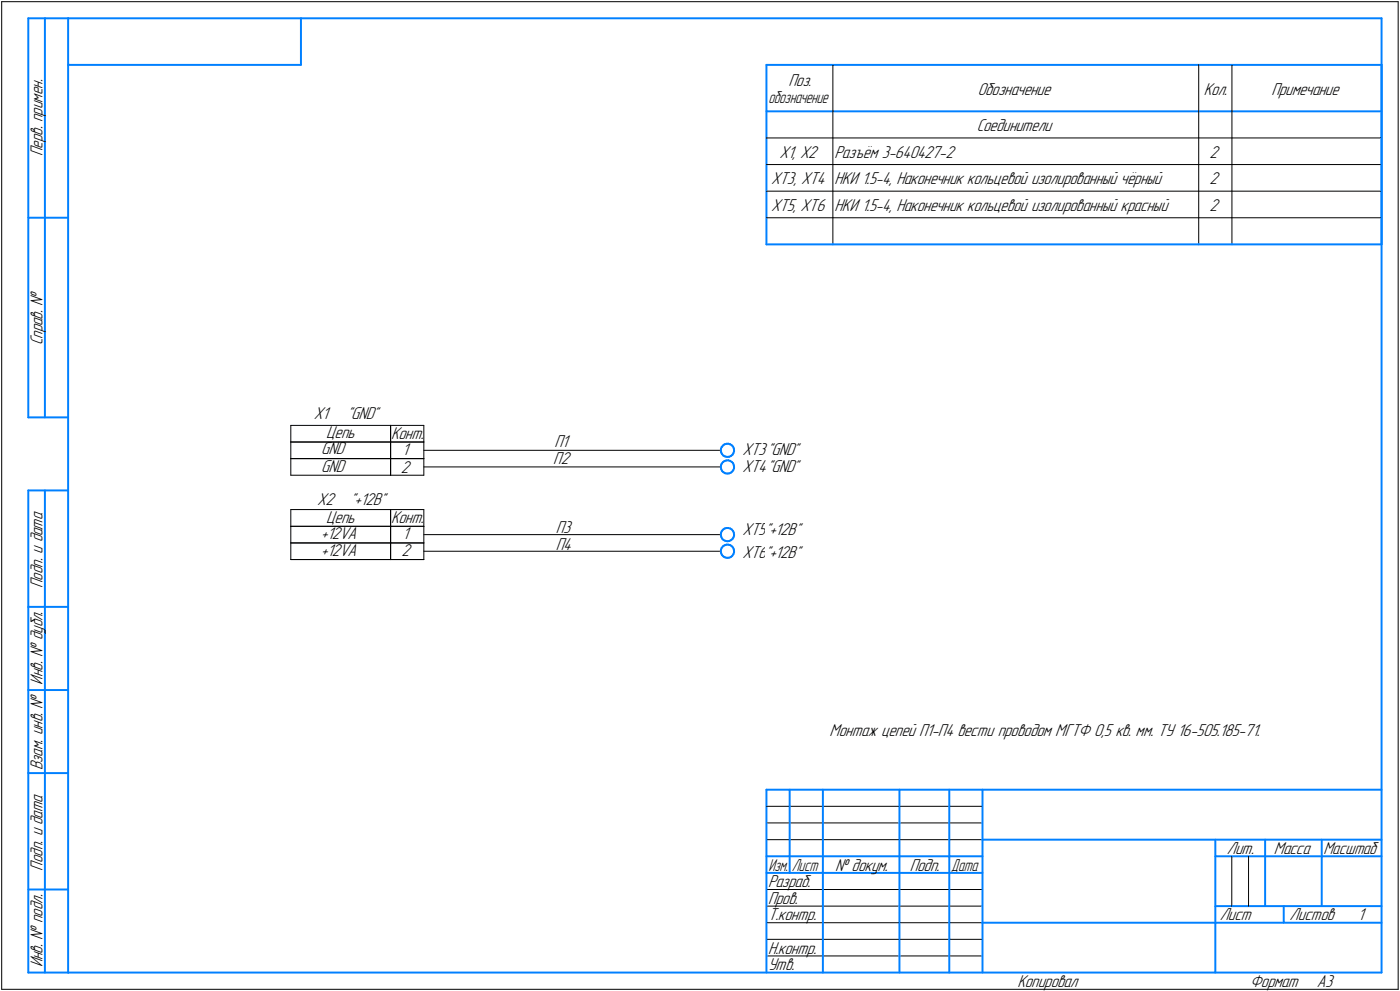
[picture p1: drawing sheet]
<svg xmlns="http://www.w3.org/2000/svg" width="421mm" height="298mm" viewBox="0 0 421 298" stroke-linecap="round" stroke-linejoin="round" font-family="sans-serif">
<g fill="none" stroke="#0080ff" stroke-width=".59">
<path d="M8.5 5.5v120zM8.5 5.5h12zM13.5 5.5v120zM20.5 5.5v287zM20.5 5.5h395zM20.5 19.5h70zM90.5 5.5v14zM230.5 19.5h185zM230.5 19.5v54zM415.5 19.5v54zM415.5 5.5v287zM230.5 33.5h185z"/>
<path d="M8.5 65.5h12zM230.5 73.5h20zM250.5 73.5h110zM360.5 73.5h10zM370.5 73.5h45zM8.5 125.5h12zM216.8 135.6l.1 .5zM216.8 135v.6zM216.8 140v.5zM216.9 136.1l.3 .5zM217 134.5l-.2 .5zM217 139.4l-.2 .6z"/>
<path d="M217.2 136.6l.4 .4zM217.4 134l.5-.4zM217.4 134l-.4 .5zM217.4 139l.5-.4zM217.4 139l-.4 .4zM217.6 137l.5 .3zM217.9 133.6l.5-.1zM217.9 138.6l.5-.1zM218.1 137.3l.6 .1zM218.4 133.5l.6-.1zM218.4 138.5l.6-.1zM218.7 137.4h.5z"/>
<path d="M219 133.4l.6 .2zM219 138.4l.6 .2zM219.2 137.4l.6-.2zM219.6 133.6l.4 .3zM219.6 138.6l.4 .3zM219.8 137.2l.5-.4zM220 133.9l.5 .4zM220 138.9l.5 .4zM220.5 134.3l.2 .5zM220.5 139.3l.2 .6zM220.6 136.3l-.3 .5zM220.7 134.8l.1 .6z"/>
<path d="M220.7 139.9l.1 .5zM220.8 135.8l-.2 .5zM220.8 135.4v.4zM8.5 147.5v145zM8.5 147.5h12zM13.5 147.5v145zM216.8 140.5l.1 .6zM216.9 141.1l.3 .5zM217 159.8l-.2 .5zM217.2 141.6l.4 .4zM217.4 159.3l.5-.3zM217.4 159.3l-.4 .5z"/>
<path d="M217.6 142l.5 .3zM217.9 159l.5-.2zM218.1 142.3l.6 .1zM218.4 158.8h.6zM218.7 142.4h.5zM219 158.8l.6 .1zM219.2 142.4l.6-.2zM219.6 158.9l.4 .3zM219.8 142.2l.5-.4zM220 159.2l.5 .5zM220.5 159.7l.2 .5zM220.6 141.3l-.3 .5z"/>
<path d="M220.8 140.8l-.2 .5zM220.8 140.4v.4zM216.8 160.9l.1 .6zM216.8 165.9l.1 .6zM216.8 160.3v.6zM216.8 165.3v.6zM216.9 161.5l.3 .5zM216.9 166.5l.3 .5zM217 164.8l-.2 .5zM217.2 162l.4 .4zM217.2 167l.4 .4zM217.4 164.3l.5-.3z"/>
<path d="M217.4 164.3l-.4 .5zM217.6 162.4l.5 .2zM217.6 167.4l.5 .2zM217.9 164l.5-.2zM218.1 162.6l.6 .2zM218.1 167.6l.6 .2zM218.4 163.8h.6zM218.7 162.8l.5-.1zM218.7 167.8l.5-.1zM219 163.8l.6 .1zM219.2 162.7l.6-.2zM219.2 167.7l.6-.2z"/>
<path d="M219.6 163.9l.4 .4zM219.8 162.5l.5-.4zM219.8 167.5l.5-.4zM220 164.3l.5 .4zM220.5 164.7l.2 .5zM220.6 161.7l-.3 .4zM220.6 166.7l-.3 .4zM220.7 160.2l.1 .6zM220.7 165.2l.1 .6zM220.8 161.1l-.2 .6zM220.8 160.8v.3zM220.8 166.1l-.2 .6z"/>
<path d="M220.8 165.8v.3zM8.5 182.5h12zM8.5 207.5h12zM8.5 232.5h12zM230.5 237.5h185zM230.5 237.5v55zM237.5 237.5v25zM247.5 237.5v55zM270.5 237.5v55zM285.5 237.5v55zM295.5 237.5v55zM230.5 257.5h65z"/>
<path d="M295.5 252.5h120zM365.5 252.5v40zM365.5 257.5h15zM380.5 252.5v20zM380.5 257.5h35zM397.5 252.5v20zM8.5 267.5h12zM230.5 262.5h65zM295.5 277.5h70zM365.5 277.5h50zM365.5 272.5h50zM386.1 272.5v5z"/>
<path d="M8.5 292.5h12zM20.5 292.5h395z"/>
</g>
<g fill="none" stroke="#000" stroke-width=".3">
<path d="M.5 .5v297zM.5 .5h420zM250.5 19.5v54zM360.5 19.5v54zM370.5 19.5v54zM420.5 .5v297zM230.5 41.5h20zM230.5 57.5h20zM230.5 49.5h20zM250.5 41.5h110zM250.5 57.5h110zM250.5 49.5h110z"/>
<path d="M360.5 41.5h10zM360.5 57.5h10zM360.5 49.5h10zM370.5 41.5h45zM370.5 57.5h45zM370.5 49.5h45zM230.5 65.5h20zM250.5 65.5h110zM360.5 65.5h10zM370.5 65.5h45zM87.5 132.9h30zM87.5 137.9h30z"/>
<path d="M87.5 132.9v5zM87.5 127.9h30zM87.5 127.9v5zM87.5 137.9v5zM117.5 132.9v5zM117.5 132.9h10zM117.5 137.9h10zM117.5 127.9v5zM117.5 127.9h10zM117.5 137.9v5zM127.5 132.9v5zM127.5 127.9v5z"/>
<path d="M127.5 137.9v5zM127.5 135.4h89.3zM87.5 142.9h30zM87.5 158.3h30zM87.5 158.3v5zM87.5 153.2h30zM87.5 153.2v5.1zM117.5 142.9h10zM117.5 158.3v5zM117.5 158.3h10zM117.5 153.2v5.1zM117.5 153.2h10z"/>
<path d="M127.5 140.4h89.3zM127.5 158.3v5zM127.5 153.2v5.1zM87.5 163.3h30zM87.5 168.3h30zM87.5 163.3v5zM117.5 163.3h10zM117.5 163.3v5zM117.5 168.3h10zM127.5 163.3v5zM127.5 160.8h89.3zM127.5 165.8h89.3z"/>
<path d="M230.5 247.5h65zM230.5 252.5h65zM230.5 242.5h65zM370.5 257.5v15zM375.5 257.5v15zM230.5 267.5h65zM230.5 272.5h65zM230.5 277.5h65zM.5 297.5h420zM230.5 282.5h65zM230.5 287.5h65z"/>
</g>
<g fill="#fff" stroke="#fff" stroke-width=".3">
<path d="M223.3 156.7h7.9zM223.3 156.8h7.9zM223.3 156.8h7.9zM223.3 156.8h7.9zM223.3 156.9h7.9zM223.3 156.9h7.9zM223.3 157h7.9zM223.3 157h7.9zM223.3 157.1h7.9zM223.3 157.1h7.9zM223.3 157.1h7.9zM223.3 157.2h7.9zM223.3 157.2h7.9zM223.3 157.3h7.9zM223.3 157.3h7.9zM223.3 157.4h7.9zM223.3 157.4h7.9zM223.3 157.4h7.9zM223.3 157.5h7.9zM223.3 157.5h7.9zM223.3 157.6h7.9zM223.3 157.6h7.9zM223.3 157.6h7.9zM223.3 157.7h7.9zM223.3 157.7h7.9zM223.3 157.8h7.9zM223.3 157.8h7.9zM223.3 157.9h7.9zM223.3 157.9h7.9zM223.3 157.9h7.9zM223.3 158h7.9zM223.3 158h7.9zM223.3 158.1h7.9zM223.3 158.1h7.9zM223.3 158.2h7.9zM223.3 158.2h7.9zM223.3 158.2h7.9zM223.3 158.3h7.9zM223.3 158.3h7.9zM223.3 158.4h7.9zM223.3 158.4h7.9zM223.3 158.5h7.9zM223.3 158.5h7.9zM223.3 158.5h7.9zM223.3 158.6h7.9zM223.3 158.6h7.9zM223.3 158.7h7.9zM223.3 158.7h7.9zM223.3 158.7h7.9zM223.3 158.8h7.9zM223.3 158.8h7.9zM223.3 158.9h7.9zM223.3 158.9h7.9zM223.3 159h7.9zM223.3 159h7.9zM223.3 159h7.9zM223.3 159.1h7.9zM223.3 159.1h7.9zM223.3 159.2h7.9zM223.3 159.2h7.9zM223.3 159.3h7.9zM223.3 159.3h7.9zM223.3 159.3h7.9zM223.3 159.4h7.9zM223.3 159.4h7.9zM223.3 159.5h7.9zM223.3 159.5h7.9zM223.3 159.6h7.9zM223.3 159.6h7.9zM223.3 159.6h7.9zM223.3 159.7h7.9zM223.3 159.7h7.9zM223.3 159.8h7.9zM223.3 159.8h7.9zM223.3 159.9h7.9zM223.3 159.9h7.9zM223.3 159.9h7.9zM223.3 160h7.9zM223.3 160h7.9zM223.3 160.1h7.9zM223.3 160.1h7.9zM223.3 160.1h7.9zM223.3 160.2h7.9zM223.3 160.2h7.9zM223.3 160.3h7.9zM223.3 160.3h7.9zM223.3 160.4h7.9zM223.3 160.4h7.9zM223.3 160.4h7.9zM223.3 160.5h7.9zM223.3 160.5h7.9zM223.3 160.6h7.9zM223.3 160.6h7.9zM223.3 160.7h7.9zM223.3 160.7h7.9zM223.3 160.7h7.9zM223.3 160.8h7.9zM223.3 160.8h7.9zM223.3 160.9h7.9zM223.3 160.9h7.9zM223.3 161h7.9zM223.3 161h7.9zM223.3 161h7.9zM223.3 161.1h7.9zM223.3 161.1h7.9zM223.3 161.2h7.9zM223.3 161.2h7.9zM223.3 161.2h7.9zM223.3 161.3h7.9zM223.3 161.3h7.9zM223.3 161.4h7.9zM223.3 161.4h7.9zM223.3 161.5h7.9zM223.3 161.5h7.9zM223.3 161.5h7.9zM223.3 161.6h7.9zM223.3 161.6h7.9zM223.3 161.7h7.9zM223.3 161.7h7.9zM223.3 161.8h7.9zM223.3 161.8h7.9zM223.3 161.8h7.9z"/>
<path d="M223.3 163.7h8.3zM223.3 163.7h8.3zM223.3 163.8h8.3zM223.3 163.8h8.3zM223.3 163.9h8.3zM223.3 163.9h8.3zM223.3 164h8.3zM223.3 164h8.3zM223.3 164h8.3zM223.3 164.1h8.3zM223.3 164.1h8.3zM223.3 164.2h8.3zM223.3 164.2h8.3zM223.3 164.3h8.3zM223.3 164.3h8.3zM223.3 164.3h8.3zM223.3 164.4h8.3zM223.3 164.4h8.3zM223.3 164.5h8.3zM223.3 164.5h8.3zM223.3 164.5h8.3zM223.3 164.6h8.3zM223.3 164.6h8.3zM223.3 164.7h8.3zM223.3 164.7h8.3zM223.3 164.8h8.3zM223.3 164.8h8.3zM223.3 164.8h8.3zM223.3 164.9h8.3zM223.3 164.9h8.3zM223.3 165h8.3zM223.3 165h8.3zM223.3 165.1h8.3zM223.3 165.1h8.3zM223.3 165.1h8.3zM223.3 165.2h8.3zM223.3 165.2h8.3zM223.3 165.3h8.3zM223.3 165.3h8.3zM223.3 165.4h8.3zM223.3 165.4h8.3zM223.3 165.4h8.3zM223.3 165.5h8.3zM223.3 165.5h8.3zM223.3 165.6h8.3zM223.3 165.6h8.3zM223.3 165.7h8.3zM223.3 165.7h8.3zM223.3 165.7h8.3zM223.3 165.8h8.3zM223.3 165.8h8.3zM223.3 165.9h8.3zM223.3 165.9h8.3zM223.3 165.9h8.3zM223.3 166h8.3zM223.3 166h8.3zM223.3 166.1h8.3zM223.3 166.1h8.3zM223.3 166.2h8.3zM223.3 166.2h8.3zM223.3 166.2h8.3zM223.3 166.3h8.3zM223.3 166.3h8.3zM223.3 166.4h8.3zM223.3 166.4h8.3zM223.3 166.5h8.3zM223.3 166.5h8.3zM223.3 166.5h8.3zM223.3 166.6h8.3zM223.3 166.6h8.3zM223.3 166.7h8.3zM223.3 166.7h8.3zM223.3 166.8h8.3zM223.3 166.8h8.3zM223.3 166.8h8.3zM223.3 166.9h8.3zM223.3 166.9h8.3zM223.3 167h8.3zM223.3 167h8.3zM223.3 167h8.3zM223.3 167.1h8.3zM223.3 167.1h8.3zM223.3 167.2h8.3zM223.3 167.2h8.3zM223.3 167.3h8.3zM223.3 167.3h8.3zM223.3 167.3h8.3zM223.3 167.4h8.3zM223.3 167.4h8.3zM223.3 167.5h8.3zM223.3 167.5h8.3zM223.3 167.6h8.3zM223.3 167.6h8.3zM223.3 167.6h8.3zM223.3 167.7h8.3zM223.3 167.7h8.3zM223.3 167.8h8.3zM223.3 167.8h8.3zM223.3 167.9h8.3zM223.3 167.9h8.3zM223.3 167.9h8.3zM223.3 168h8.3zM223.3 168h8.3zM223.3 168.1h8.3zM223.3 168.1h8.3zM223.3 168.1h8.3zM223.3 168.2h8.3zM223.3 168.2h8.3zM223.3 168.3h8.3zM223.3 168.3h8.3zM223.3 168.4h8.3zM223.3 168.4h8.3zM223.3 168.4h8.3zM223.3 168.5h8.3zM223.3 168.5h8.3zM223.3 168.6h8.3zM223.3 168.6h8.3zM223.3 168.7h8.3zM223.3 168.7h8.3zM223.3 168.7h8.3zM223.3 168.8h8.3zM223.3 168.8h8.3z"/>
<path d="M230.2 156.7h11.5zM230.2 156.8h11.5zM230.2 156.8h11.5zM230.2 156.8h11.5zM230.2 156.9h11.5zM230.2 156.9h11.5zM230.2 157h11.5zM230.2 157h11.5zM230.2 157.1h11.5zM230.2 157.1h11.5zM230.2 157.1h11.5zM230.2 157.2h11.5zM230.2 157.2h11.5zM230.2 157.3h11.5zM230.2 157.3h11.5zM230.2 157.4h11.5zM230.2 157.4h11.5zM230.2 157.4h11.5zM230.2 157.5h11.5zM230.2 157.5h11.5zM230.2 157.6h11.5zM230.2 157.6h11.5zM230.2 157.6h11.5zM230.2 157.7h11.5zM230.2 157.7h11.5zM230.2 157.8h11.5zM230.2 157.8h11.5zM230.2 157.9h11.5zM230.2 157.9h11.5zM230.2 157.9h11.5zM230.2 158h11.5zM230.2 158h11.5zM230.2 158.1h11.5zM230.2 158.1h11.5zM230.2 158.2h11.5zM230.2 158.2h11.5zM230.2 158.2h11.5zM230.2 158.3h11.5zM230.2 158.3h11.5zM230.2 158.4h11.5zM230.2 158.4h11.5zM230.2 158.5h11.5zM230.2 158.5h11.5zM230.2 158.5h11.5zM230.2 158.6h11.5zM230.2 158.6h11.5zM230.2 158.7h11.5zM230.2 158.7h11.5zM230.2 158.7h11.5zM230.2 158.8h11.5zM230.2 158.8h11.5zM230.2 158.9h11.5zM230.2 158.9h11.5zM230.2 159h11.5zM230.2 159h11.5zM230.2 159h11.5zM230.2 159.1h11.5zM230.2 159.1h11.5zM230.2 159.2h11.5zM230.2 159.2h11.5zM230.2 159.3h11.5zM230.2 159.3h11.5zM230.2 159.3h11.5zM230.2 159.4h11.5zM230.2 159.4h11.5zM230.2 159.5h11.5zM230.2 159.5h11.5zM230.2 159.6h11.5zM230.2 159.6h11.5zM230.2 159.6h11.5zM230.2 159.7h11.5zM230.2 159.7h11.5zM230.2 159.8h11.5zM230.2 159.8h11.5zM230.2 159.9h11.5zM230.2 159.9h11.5zM230.2 159.9h11.5zM230.2 160h11.5zM230.2 160h11.5zM230.2 160.1h11.5zM230.2 160.1h11.5zM230.2 160.1h11.5zM230.2 160.2h11.5zM230.2 160.2h11.5zM230.2 160.3h11.5zM230.2 160.3h11.5zM230.2 160.4h11.5zM230.2 160.4h11.5zM230.2 160.4h11.5zM230.2 160.5h11.5zM230.2 160.5h11.5zM230.2 160.6h11.5zM230.2 160.6h11.5zM230.2 160.7h11.5zM230.2 160.7h11.5zM230.2 160.7h11.5zM230.2 160.8h11.5zM230.2 160.8h11.5zM230.2 160.9h11.5zM230.2 160.9h11.5zM230.2 161h11.5zM230.2 161h11.5zM230.2 161h11.5zM230.2 161.1h11.5zM230.2 161.1h11.5zM230.2 161.2h11.5zM230.2 161.2h11.5zM230.2 161.2h11.5zM230.2 161.3h11.5zM230.2 161.3h11.5zM230.2 161.4h11.5zM230.2 161.4h11.5zM230.2 161.5h11.5zM230.2 161.5h11.5zM230.2 161.5h11.5zM230.2 161.6h11.5zM230.2 161.6h11.5zM230.2 161.7h11.5zM230.2 161.7h11.5zM230.2 161.8h11.5zM230.2 161.8h11.5zM230.2 161.8h11.5z"/>
<path d="M230.2 163.7h11.5zM230.2 163.7h11.5zM230.2 163.8h11.5zM230.2 163.8h11.5zM230.2 163.9h11.5zM230.2 163.9h11.5zM230.2 164h11.5zM230.2 164h11.5zM230.2 164h11.5zM230.2 164.1h11.5zM230.2 164.1h11.5zM230.2 164.2h11.5zM230.2 164.2h11.5zM230.2 164.3h11.5zM230.2 164.3h11.5zM230.2 164.3h11.5zM230.2 164.4h11.5zM230.2 164.4h11.5zM230.2 164.5h11.5zM230.2 164.5h11.5zM230.2 164.5h11.5zM230.2 164.6h11.5zM230.2 164.6h11.5zM230.2 164.7h11.5zM230.2 164.7h11.5zM230.2 164.8h11.5zM230.2 164.8h11.5zM230.2 164.8h11.5zM230.2 164.9h11.5zM230.2 164.9h11.5zM230.2 165h11.5zM230.2 165h11.5zM230.2 165.1h11.5zM230.2 165.1h11.5zM230.2 165.1h11.5zM230.2 165.2h11.5zM230.2 165.2h11.5zM230.2 165.3h11.5zM230.2 165.3h11.5zM230.2 165.4h11.5zM230.2 165.4h11.5zM230.2 165.4h11.5zM230.2 165.5h11.5zM230.2 165.5h11.5zM230.2 165.6h11.5zM230.2 165.6h11.5zM230.2 165.7h11.5zM230.2 165.7h11.5zM230.2 165.7h11.5zM230.2 165.8h11.5zM230.2 165.8h11.5zM230.2 165.9h11.5zM230.2 165.9h11.5zM230.2 165.9h11.5zM230.2 166h11.5zM230.2 166h11.5zM230.2 166.1h11.5zM230.2 166.1h11.5zM230.2 166.2h11.5zM230.2 166.2h11.5zM230.2 166.2h11.5zM230.2 166.3h11.5zM230.2 166.3h11.5zM230.2 166.4h11.5zM230.2 166.4h11.5zM230.2 166.5h11.5zM230.2 166.5h11.5zM230.2 166.5h11.5zM230.2 166.6h11.5zM230.2 166.6h11.5zM230.2 166.7h11.5zM230.2 166.7h11.5zM230.2 166.8h11.5zM230.2 166.8h11.5zM230.2 166.8h11.5zM230.2 166.9h11.5zM230.2 166.9h11.5zM230.2 167h11.5zM230.2 167h11.5zM230.2 167h11.5zM230.2 167.1h11.5zM230.2 167.1h11.5zM230.2 167.2h11.5zM230.2 167.2h11.5zM230.2 167.3h11.5zM230.2 167.3h11.5zM230.2 167.3h11.5zM230.2 167.4h11.5zM230.2 167.4h11.5zM230.2 167.5h11.5zM230.2 167.5h11.5zM230.2 167.6h11.5zM230.2 167.6h11.5zM230.2 167.6h11.5zM230.2 167.7h11.5zM230.2 167.7h11.5zM230.2 167.8h11.5zM230.2 167.8h11.5zM230.2 167.9h11.5zM230.2 167.9h11.5zM230.2 167.9h11.5zM230.2 168h11.5zM230.2 168h11.5zM230.2 168.1h11.5zM230.2 168.1h11.5zM230.2 168.1h11.5zM230.2 168.2h11.5zM230.2 168.2h11.5zM230.2 168.3h11.5zM230.2 168.3h11.5zM230.2 168.4h11.5zM230.2 168.4h11.5zM230.2 168.4h11.5zM230.2 168.5h11.5zM230.2 168.5h11.5zM230.2 168.6h11.5zM230.2 168.6h11.5zM230.2 168.7h11.5zM230.2 168.7h11.5zM230.2 168.7h11.5zM230.2 168.8h11.5zM230.2 168.8h11.5z"/>
<path d="M94.4 122h20.3zM94.4 122h20.3zM94.4 122.1h20.3zM94.4 122.1h20.3zM94.4 122.2h20.3zM94.4 122.2h20.3zM94.4 122.3h20.3zM94.4 122.3h20.3zM94.4 122.3h20.3zM94.4 122.4h20.3zM94.4 122.4h20.3zM94.4 122.5h20.3zM94.4 122.5h20.3zM94.4 122.6h20.3zM94.4 122.6h20.3zM94.4 122.6h20.3zM94.4 122.7h20.3zM94.4 122.7h20.3zM94.4 122.8h20.3zM94.4 122.8h20.3zM94.4 122.9h20.3zM94.4 122.9h20.3zM94.4 122.9h20.3zM94.4 123h20.3zM94.4 123h20.3zM94.4 123.1h20.3zM94.4 123.1h20.3zM94.4 123.1h20.3zM94.4 123.2h20.3zM94.4 123.2h20.3zM94.4 123.3h20.3zM94.4 123.3h20.3zM94.4 123.4h20.3zM94.4 123.4h20.3zM94.4 123.4h20.3zM94.4 123.5h20.3zM94.4 123.5h20.3zM94.4 123.6h20.3zM94.4 123.6h20.3zM94.4 123.7h20.3zM94.4 123.7h20.3zM94.4 123.7h20.3zM94.4 123.8h20.3zM94.4 123.8h20.3zM94.4 123.9h20.3zM94.4 123.9h20.3zM94.4 124h20.3zM94.4 124h20.3zM94.4 124h20.3zM94.4 124.1h20.3zM94.4 124.1h20.3zM94.4 124.2h20.3zM94.4 124.2h20.3zM94.4 124.2h20.3zM94.4 124.3h20.3zM94.4 124.3h20.3zM94.4 124.4h20.3zM94.4 124.4h20.3zM94.4 124.5h20.3zM94.4 124.5h20.3zM94.4 124.5h20.3zM94.4 124.6h20.3zM94.4 124.6h20.3zM94.4 124.7h20.3zM94.4 124.7h20.3zM94.4 124.8h20.3zM94.4 124.8h20.3zM94.4 124.8h20.3zM94.4 124.9h20.3zM94.4 124.9h20.3zM94.4 125h20.3zM94.4 125h20.3zM94.4 125.1h20.3zM94.4 125.1h20.3zM94.4 125.1h20.3zM94.4 125.2h20.3zM94.4 125.2h20.3zM94.4 125.3h20.3zM94.4 125.3h20.3zM94.4 125.3h20.3zM94.4 125.4h20.3zM94.4 125.4h20.3zM94.4 125.5h20.3zM94.4 125.5h20.3zM94.4 125.6h20.3zM94.4 125.6h20.3zM94.4 125.6h20.3zM94.4 125.7h20.3zM94.4 125.7h20.3zM94.4 125.8h20.3zM94.4 125.8h20.3zM94.4 125.9h20.3zM94.4 125.9h20.3zM94.4 125.9h20.3zM94.4 126h20.3zM94.4 126h20.3zM94.4 126.1h20.3zM94.4 126.1h20.3zM94.4 126.2h20.3zM94.4 126.2h20.3zM94.4 126.2h20.3zM94.4 126.3h20.3zM94.4 126.3h20.3zM94.4 126.4h20.3zM94.4 126.4h20.3zM94.4 126.4h20.3zM94.4 126.5h20.3zM94.4 126.5h20.3zM94.4 126.6h20.3zM94.4 126.6h20.3zM94.4 126.7h20.3zM94.4 126.7h20.3zM94.4 126.7h20.3zM94.4 126.8h20.3zM94.4 126.8h20.3zM94.4 126.9h20.3zM94.4 126.9h20.3zM94.4 127h20.3zM94.4 127h20.3zM94.4 127h20.3zM94.4 127.1h20.3zM94.4 127.1h20.3z"/>
<path d="M95.4 147.7h21.5zM95.4 147.8h21.5zM95.4 147.8h21.5zM95.4 147.9h21.5zM95.4 147.9h21.5zM95.4 148h21.5zM95.4 148h21.5zM95.4 148h21.5zM95.4 148.1h21.5zM95.4 148.1h21.5zM95.4 148.2h21.5zM95.4 148.2h21.5zM95.4 148.3h21.5zM95.4 148.3h21.5zM95.4 148.3h21.5zM95.4 148.4h21.5zM95.4 148.4h21.5zM95.4 148.5h21.5zM95.4 148.5h21.5zM95.4 148.5h21.5zM95.4 148.6h21.5zM95.4 148.6h21.5zM95.4 148.7h21.5zM95.4 148.7h21.5zM95.4 148.8h21.5zM95.4 148.8h21.5zM95.4 148.8h21.5zM95.4 148.9h21.5zM95.4 148.9h21.5zM95.4 149h21.5zM95.4 149h21.5zM95.4 149.1h21.5zM95.4 149.1h21.5zM95.4 149.1h21.5zM95.4 149.2h21.5zM95.4 149.2h21.5zM95.4 149.3h21.5zM95.4 149.3h21.5zM95.4 149.4h21.5zM95.4 149.4h21.5zM95.4 149.4h21.5zM95.4 149.5h21.5zM95.4 149.5h21.5zM95.4 149.6h21.5zM95.4 149.6h21.5zM95.4 149.6h21.5zM95.4 149.7h21.5zM95.4 149.7h21.5zM95.4 149.8h21.5zM95.4 149.8h21.5zM95.4 149.9h21.5zM95.4 149.9h21.5zM95.4 149.9h21.5zM95.4 150h21.5zM95.4 150h21.5zM95.4 150.1h21.5zM95.4 150.1h21.5zM95.4 150.2h21.5zM95.4 150.2h21.5zM95.4 150.2h21.5zM95.4 150.3h21.5zM95.4 150.3h21.5zM95.4 150.4h21.5zM95.4 150.4h21.5zM95.4 150.5h21.5zM95.4 150.5h21.5zM95.4 150.5h21.5zM95.4 150.6h21.5zM95.4 150.6h21.5zM95.4 150.7h21.5zM95.4 150.7h21.5zM95.4 150.7h21.5zM95.4 150.8h21.5zM95.4 150.8h21.5zM95.4 150.9h21.5zM95.4 150.9h21.5zM95.4 151h21.5zM95.4 151h21.5zM95.4 151h21.5zM95.4 151.1h21.5zM95.4 151.1h21.5zM95.4 151.2h21.5zM95.4 151.2h21.5zM95.4 151.3h21.5zM95.4 151.3h21.5zM95.4 151.3h21.5zM95.4 151.4h21.5zM95.4 151.4h21.5zM95.4 151.5h21.5zM95.4 151.5h21.5zM95.4 151.6h21.5zM95.4 151.6h21.5zM95.4 151.6h21.5zM95.4 151.7h21.5zM95.4 151.7h21.5zM95.4 151.8h21.5zM95.4 151.8h21.5zM95.4 151.8h21.5zM95.4 151.9h21.5zM95.4 151.9h21.5zM95.4 152h21.5zM95.4 152h21.5zM95.4 152.1h21.5zM95.4 152.1h21.5zM95.4 152.1h21.5zM95.4 152.2h21.5zM95.4 152.2h21.5zM95.4 152.3h21.5zM95.4 152.3h21.5zM95.4 152.4h21.5zM95.4 152.4h21.5zM95.4 152.4h21.5zM95.4 152.5h21.5zM95.4 152.5h21.5zM95.4 152.6h21.5zM95.4 152.6h21.5zM95.4 152.7h21.5zM95.4 152.7h21.5zM95.4 152.7h21.5zM95.4 152.8h21.5zM95.4 152.8h21.5zM95.4 152.9h21.5z"/>
</g>
<g font-size="5.5">
<text x="237.2" y="25.9">Поз.</text>
<text x="294.1" y="28.5">Обозначение</text>
<text x="362.1" y="28.5">Кол.</text>
<text x="382.4" y="28.5">Примечание</text>
<text x="293.8" y="39.4">Соединители</text>
<text x="12.8" y="47" transform="rotate(-90 12.8 47)">Перв. примен.</text>
<text x="234.4" y="47.5">X1, X2</text>
<text x="251" y="47.5">Разъём 3-640427-2</text>
<text x="363.8" y="47.5">2</text>
<text x="231.9" y="55.5">XT3, ХT4</text>
<text x="251" y="55.5">НКИ 1.5-4, Наконечник кольцевой изолированный чёрный</text>
<text x="363.8" y="55.5">2</text>
<text x="231.9" y="63.5">XT5, ХT6</text>
<text x="251" y="63.5">НКИ 1.5-4, Наконечник кольцевой изолированный красный</text>
<text x="363.8" y="63.5">2</text>
<text x="12.8" y="103.9" transform="rotate(-90 12.8 103.9)">Справ. №</text>
<text x="94.4" y="126.1">Х1</text>
<text x="98.1" y="131.8">Цепь</text>
<text x="104.4" y="126.1">&quot;GND&quot;</text>
<text x="117.6" y="131.9">Конт.</text>
<text x="96.6" y="136.6">GND</text>
<text x="121" y="136.9">1</text>
<text x="166.8" y="134.4">П1</text>
<text x="223.3" y="136.9">XT3&quot;GND&quot;</text>
<text x="96.6" y="141.8">GND</text>
<text x="120.6" y="142.1">2</text>
<text x="166.4" y="139.6">П2</text>
<text x="223.3" y="142.1">ХT4&quot;GND&quot;</text>
<text x="95.4" y="151.8">X2</text>
<text x="105.4" y="151.8">&quot;+12В&quot;</text>
<text x="98.1" y="157.2">Цепь</text>
<text x="117.6" y="157.2">Конт.</text>
<text x="167.1" y="160.3">П3</text>
<text x="223.3" y="160.8">ХT5&quot;+12В&quot;</text>
<text x="96.6" y="162.2">+12VA</text>
<text x="96.6" y="167.3">+12VA</text>
<text x="120.7" y="167.3">2</text>
<text x="121.1" y="162.2">1</text>
<text x="167.1" y="165.4">П4</text>
<text x="223.3" y="167.8">ХT6&quot;+12В&quot;</text>
<text x="12.8" y="176.8" transform="rotate(-90 12.8 176.8)">Подп. и дата</text>
<text x="12.8" y="205.9" transform="rotate(-90 12.8 205.9)">Инв. № дубл.</text>
<text x="249.5" y="221.4">Монтаж цепей П1-П4 вести проводом МГТФ 0,5 кв. мм. ТУ 16-505.185-71.</text>
<text x="12.8" y="231.7" transform="rotate(-90 12.8 231.7)">Взам. инв. №</text>
<text x="369" y="256.8">Лит.</text>
<text x="383.1" y="256.8">Масса</text>
<text x="398" y="256.8">Масштаб</text>
<text x="12.8" y="261.8" transform="rotate(-90 12.8 261.8)">Подп. и дата</text>
<text x="251.1" y="261.8">№ докум.</text>
<text x="273.6" y="261.8">Подп.</text>
<text x="231" y="266.8">Разраб.</text>
<text x="231" y="271.8">Пров.</text>
<text x="231" y="276.8">Т.контр.</text>
<text x="366.8" y="276.8">Лист</text>
<text x="387.9" y="276.8">Листов</text>
<text x="408.4" y="276.8">1</text>
<text x="231" y="286.8">Н.контр.</text>
<text x="12.8" y="290.9" transform="rotate(-90 12.8 290.9)">Инв. № подл.</text>
<text x="231" y="291.8">Утв.</text>
<text x="306" y="296.8">Копировал</text>
<text x="376" y="296.8">Формат</text>
<text x="396" y="296.8">A3</text>
</g>
<g font-size="5.4">
<text x="231.1" y="30.9">обозначение</text>
<text x="231.1" y="261.8">Изм.</text>
<text x="238.1" y="261.8">Лист</text>
<text x="286.1" y="261.8">Дата</text>
</g>
</svg>
